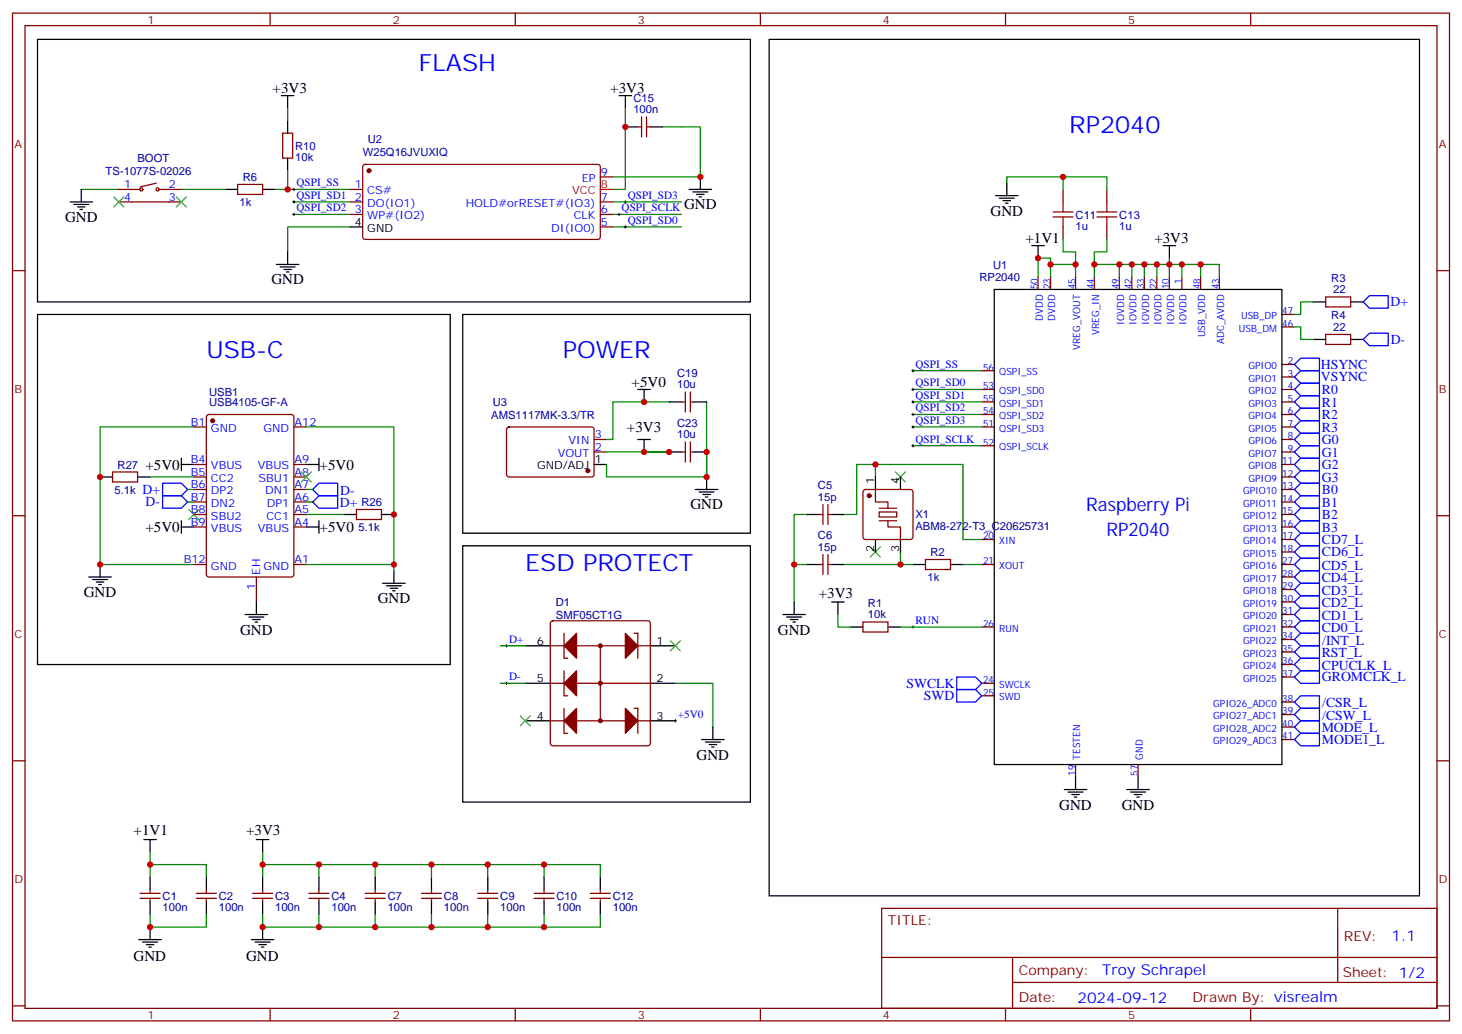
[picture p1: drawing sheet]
<svg xmlns="http://www.w3.org/2000/svg" width="412mm" height="292mm" viewBox="0 0 412 292" stroke-linecap="round" stroke-linejoin="round" font-family="sans-serif">
<g fill="none" stroke="#870000" stroke-width=".35">
<path d="M3.5 3.7h405.4v284.3h-405.4zM7.1 7.2h398.2v277.3h-398.2zM76.2 3.7v3.5M145.3 3.7v3.5M214.5 3.7v3.5M283.6 3.7v3.5M352.8 3.7v3.5M79.7 37.6h2.8v7h-2.8zM67 52h7.1v2.9h-7.1zM299.9 53.4v3.6M312.2 53.4v3.6M3.5 76.4h3.6"/>
<path d="M292.8 78.1v3.6M296.3 78.1v3.6M299.9 64v3.6M303.4 78.1v3.6M308.7 78.1v3.6M312.2 64v3.6M315.7 78.1v3.6M319.3 78.1v3.6M322.8 78.1v3.6M326.3 78.1v3.6M329.8 78.1v3.6M333.4 78.1v3.6"/>
<path d="M338.7 78.1v3.6M344 78.1v3.6M405.3 76.4h3.6M361.6 88.7h3.5M361.6 92.3h3.5M373.9 83.8h7.1v2.8h-7.1zM373.9 94.4h7.1v2.8h-7.1zM276.9 116.9h3.6M276.9 104.6h3.6M276.9 113.4h3.6M276.9 109.9h3.6M361.6 116.9h3.5"/>
<path d="M361.6 113.4h3.5M361.6 109.9h3.5M361.6 106.4h3.5M361.6 102.8h3.5M276.9 120.5h3.6M276.9 125.8h3.6M361.6 127.5h3.5M361.6 124h3.5M361.6 120.5h3.5M361.6 138.1h3.5M361.6 134.6h3.5M361.6 131.1h3.5"/>
<path d="M3.5 145.5h3.6M231.1 159.3h1M231.1 145.2h1M232.1 142.3v5.7M232.1 156.5v5.6M233.5 159.3h1.1M233.5 145.2h1.1M233.5 142.3v5.7M233.5 156.5v5.6M261.1 157.9h7v2.8h-7zM276.9 159.3h3.6M276.9 152.2h3.6"/>
<path d="M361.6 159.3h3.5M361.6 152.2h3.5M361.6 155.8h3.5M361.6 148.7h3.5M361.6 145.2h3.5M361.6 141.6h3.5M405.3 145.5h3.6M243.4 175.5h7.1v2.8h-7.1zM276.9 176.9h3.6M361.6 176.9h3.5M361.6 173.4h3.5M361.6 169.9h3.5"/>
<path d="M361.6 166.3h3.5M361.6 162.8h3.5M276.9 196.3h3.6M276.9 192.8h3.6M361.6 198.1h3.5M361.6 191h3.5M361.6 187.5h3.5M361.6 184h3.5M361.6 180.4h3.5M3.5 214.7h3.6M303.4 215.7v3.6M321 215.7v3.6"/>
<path d="M361.6 208.7h3.5M361.6 205.1h3.5M361.6 201.6h3.5M405.3 214.7h3.6M39.5 253.5h5.7M39.5 252.1h5.7M42.3 251v1.1M42.3 253.5v1M55.4 253.5h5.6M55.4 252.1h5.6M58.2 251v1.1M58.2 253.5v1"/>
<path d="M71.3 253.5h5.6M71.3 252.1h5.6M74.1 251v1.1M74.1 253.5v1M87.1 253.5h5.7M87.1 252.1h5.7M90 251v1.1M90 253.5v1M103 253.5h5.7M103 252.1h5.7M105.8 251v1.1M105.8 253.5v1"/>
<path d="M118.9 253.5h5.6M118.9 252.1h5.6M121.7 251v1.1M121.7 253.5v1M134.8 253.5h5.6M134.8 252.1h5.6M137.6 251v1.1M137.6 253.5v1M150.6 253.5h5.7M150.6 252.1h5.7M153.5 251v1.1M153.5 253.5v1"/>
<path d="M166.5 253.5h5.7M166.5 252.1h5.7M169.3 251v1.1M169.3 253.5v1M248.7 256.3h156.6v28.2h-156.6zM377.3 256.3v20.9M248.7 270.1h156.5M285.6 277.2h119.6M285.6 270.1v14.2M3.5 283.8h3.6M76.2 284.5v3.5M145.3 284.5v3.5"/>
<path d="M214.5 284.5v3.5M283.6 284.5v3.5M352.8 284.5v3.5M405.3 283.8h3.6"/>
</g>
<g fill="none" stroke="#000" stroke-width=".35">
<path d="M79.4 27h3.5M81.1 27v3.5M81.1 34v3.6M174.6 27h3.6M176.4 27v3.5M63.5 53.4h3.5M74.1 53.4h3.5M81.1 44.6v3.6M291 69.3h3.6M292.8 69.3v3.5M328.1 69.3h3.5M329.8 69.3v3.5"/>
<path d="M280.5 81.7h81.1v134h-81.1zM370.4 85.2h3.5M370.4 95.8h3.5M381 85.2h3.5M381 95.8h3.5M179.9 124h3.5M181.7 124v3.5M227.5 159.3h3.6M227.5 145.2h3.6M234.6 159.3h3.5M234.6 145.2h3.5M257.5 159.3h3.6"/>
<path d="M268.1 159.3h3.5M234.6 169.9h3.5M236.4 169.9v3.5M239.9 176.9h3.5M250.5 176.9h3.5M40.6 236.9h3.5M42.3 236.9v3.5M72.3 236.9h3.5M74.1 236.9v3.5M42.3 247.5v3.5M42.3 254.5v3.6M58.2 247.5v3.5"/>
<path d="M58.2 254.5v3.6M74.1 247.5v3.5M74.1 254.5v3.6M90 247.5v3.5M90 254.5v3.6M105.8 247.5v3.5M105.8 254.5v3.6M121.7 247.5v3.5M121.7 254.5v3.6M137.6 247.5v3.5M137.6 254.5v3.6M153.5 247.5v3.5"/>
<path d="M153.5 254.5v3.6M169.3 247.5v3.5M169.3 254.5v3.6"/>
</g>
<g fill="none" stroke="#008700" stroke-width=".35">
<path d="M81.1 30.5v3.5M176.4 35.8v17.6h-3.5M77.6 53.4h21.2M81.1 48.2v5.2M82.9 57h15.9M172.9 57h19.4M284 51.7v-1.8h28.2v3.5M82.9 60.5h15.9M98.8 64h-17.7v7.1M172.9 60.5h19.4M172.9 64h19.4M292.8 78.1v-5.3h3.5v5.3"/>
<path d="M296.3 74.6h7.1v3.5M299.9 67.6v3.5h3.5v3.5M312.2 67.6v3.5h-3.5v3.5M315.7 74.6h-7v3.5M319.3 74.6h-3.6v3.5M322.8 74.6h-3.5v3.5M326.3 78.1v-3.5h7.1v3.5M326.3 74.6h-3.5v3.5M329.8 72.8v5.3M333.4 74.6h5.3v3.5M338.7 74.6h5.3v3.5M365.1 92.3h1.8v3.5h3.5"/>
<path d="M370.4 85.2h-3.5v3.5h-1.8M257.5 104.6h19.4M257.5 109.9h19.4M257.5 113.4h19.4M257.5 116.9h19.4M257.5 120.5h19.4M257.5 125.8h19.4M224 159.3h3.5M227.5 145.2h-3.5v24.7M238.1 145.2h3.6v-14.1h29.9v21.1h5.3M238.1 159.3h19.4M271.6 159.3h5.3"/>
<path d="M236.4 173.4v3.5h3.5M42.3 258.1v3.5h15.9v-3.5M42.3 243.9h15.9v3.6M42.3 240.4v7.1M74.1 258.1v3.5h95.2v-3.5M74.1 243.9h95.2v3.6M74.1 240.4v7.1M90 243.9v3.6M90 258.1v3.5M105.8 243.9v3.6M105.8 258.1v3.5M121.7 243.9v3.6"/>
<path d="M121.7 258.1v3.5M137.6 243.9v3.6M137.6 258.1v3.5M153.5 243.9v3.6M153.5 258.1v3.5"/>
</g>
<g fill="none" stroke="#000" stroke-width=".28">
<path d="M82.5 53.4h.8M82.5 57h.8M82.9 53.1v.7M82.9 56.6v.7M176 57h.7M176.4 56.6v.7M82.5 60.5h.8M82.9 60.1v.8M174.3 60.5h.7M174.6 60.1v.8M176 64h.7M176.4 63.7v.7"/>
<path d="M257.2 104.6h.7M257.2 109.9h.7M257.2 113.4h.7M257.2 116.9h.7M257.5 104.2v.8M257.5 109.5v.7M257.5 113.1v.7M257.5 116.6v.7M257.2 120.5h.7M257.2 125.8h.7M257.5 120.1v.7M257.5 125.4v.7"/>
<path d="M257.2 176.9h.7M257.5 176.6v.7"/>
</g>
<path d="M297 59.8h5.7M299.9 57v2.8M309.4 59.8h5.6M312.2 57v2.8M297 61.2h5.7M299.9 61.2v2.8M309.4 61.2h5.6M312.2 61.2v2.8" fill="none" stroke="#a10000" stroke-width=".35"/>
<path d="M252.6 133.2l2.8 2.8M255.4 133.2l-2.8 2.8M245.5 154.3l2.9 2.9M248.4 154.3l-2.9 2.9" fill="none" stroke="#3c3" stroke-width=".35"/>
<path d="M155.5 175.4l.4-.2h26.8l.5 .2 .2 .5v33.8l-.2 .5-.5 .2h-26.8l-.5-.2-.2-.5v-33.8z" fill="#fff" stroke="#870000" stroke-width=".35"/>
<g fill="none" stroke="#000" stroke-width=".35">
<path d="M10.6 11.1h201.1v74.1h-201.1zM217 11.1h183.4v241.7h-183.4zM176.4 35.8h3.5M183.4 35.8h3.6M19.8 57h6.3M20.8 57.7h4.2M21.9 58.4h2.1M22.6 59.1h.7M22.9 53.4v3.6M194.4 53.4h6.3M195.4 54.2h4.3M196.5 54.9h2.1"/>
<path d="M197.2 55.6h.7M197.6 49.9v3.5M280.8 55.2h6.4M281.9 55.9h4.2M282.9 56.6h2.1M283.6 57.3h.7M284 51.7v3.5M78 74.6h6.3M79 75.3h4.3M80.1 76h2.1M80.8 76.7h.7M81.1 71.1v3.5"/>
<path d="M98.8 64h3.5M10.6 88.7h116.4v98.8h-116.4zM130.5 88.7h81.2v61.8h-81.2zM179.9 109.9h3.5M181.7 109.9v3.5M188.7 113.4h3.6M195.8 113.4h3.5M28.2 134.6h3.5M38.8 134.6h3.5M51.2 131.1h3.5M51.2 129.3v3.5M86.4 131.1h3.6"/>
<path d="M90 129.3v3.5M167.6 131.1h3.5M188.7 127.5h3.6M195.8 127.5h3.5M196.1 138.1h6.4M197.2 138.8h4.2M198.3 139.5h2.1M199.3 134.6v3.5M246.9 134.6v3.5M254 134.6v3.5M28.2 159.3v3.5M51.2 146.9v3.6"/>
<path d="M51.2 148.7h3.5M86.4 148.7h3.6M90 146.9v3.6M97 145.2h3.5M107.6 145.2h3.5M130.5 154h81.2v72.3h-81.2zM199 140.2h.7M246.9 152.2v3.6M254 152.2v3.6M25 162.8h6.4M26.1 163.5h4.2M27.2 164.2h2.1"/>
<path d="M27.9 164.9h.7M69.1 173.4h6.4M70.2 174.1h4.2M71.3 174.8h2.1M72 175.5h.7M72.3 169.9v3.5M107.9 164.6h6.4M109 165.3h4.2M110.1 166h2.1M110.8 166.7h.7M111.1 161v3.6M220.8 173.4h6.4"/>
<path d="M221.9 174.1h4.2M223 174.8h2.1M223.7 175.5h.7M224 169.9v3.5M148.2 182.2h7M148.2 192.8h7M183.4 182.2h7.1M183.4 192.8h7.1M148.2 203.4h7M183.4 203.4h7.1M197.9 208.7h6.4M199 209.4h4.2"/>
<path d="M200 210.1h2.1M200.7 210.8h.7M201.1 205.1v3.6M303.4 219.3v3.5M321 219.3v3.5M300.2 222.8h6.4M301.3 223.5h4.2M302.3 224.2h2.1M303 224.9h.7M317.9 222.8h6.3M318.9 223.5h4.2M320 224.2h2.1"/>
<path d="M320.7 224.9h.7M39.2 265.1h6.3M40.2 265.8h4.2M41.3 266.5h2.1M42 267.2h.7M42.3 261.6v3.5M70.9 265.1h6.4M72 265.8h4.2M73 266.5h2.1M73.7 267.2h.7M74.1 261.6v3.5"/>
</g>
<g fill="none" stroke="#870000" stroke-width=".35">
<path d="M179.9 35.8h1.1M181 33v5.6M182.4 33v5.6M182.4 35.8h1M33.5 57h17.7M33.5 53.4h6M44.1 51.7l-4.6 1M45.2 53.4h6M98.8 57h3.5M98.8 53.4h3.5M102.5 46.6l.5-.2h65.9l.4 .7v20l-.7 .5-65.9-.1-.4-.6v-19.8zM169.3 57h3.6"/>
<path d="M169.3 49.9h3.6M98.8 60.5h3.5M169.3 60.5h3.6M169.3 64h3.6M58.4 117.2l.5-.3h23.3l.6 .5 .1 44.7-.5 .7h-23.5l-.6-.5-.1-44.6zM192.3 113.4h1M193.3 110.6v5.6M194.7 110.6v5.6M194.7 113.4h1.1M31.7 133.2h7.1v2.8h-7.1zM54.7 120.5h3.5M54.7 131.1h3.5"/>
<path d="M54.7 134.6h3.5M54.7 138.1h3.5M82.9 120.5h3.5M82.9 131.1h3.5M82.9 134.6h3.5M82.9 138.1h3.5M143.1 120.7l.5-.2h23.5l.5 .7-.1 13-.6 .4-23.6-.1-.4-.6v-12.7zM167.6 127.5h3.5M167.6 124h3.5M192.3 127.5h1M193.3 124.7v5.7M194.7 127.5h1.1"/>
<path d="M194.7 124.7v5.7M243.7 138.3l.4-.2h12.7l.5 .2 .2 .5v12.7l-.2 .5-.5 .2h-12.7l-.5-.2-.2-.5v-12.7zM246.9 138.1v3.5h3.6v1.8M54.7 141.6h3.5M54.7 145.2h3.5M54.7 148.7h3.5M54.7 159.3h3.5M82.9 141.6h3.5M82.9 145.2h3.5M82.9 148.7h3.5M82.9 159.3h3.5M100.5 143.8h7.1v2.8h-7.1z"/>
<path d="M248 144.5h4.9v1.4h-4.9zM250.5 146.9v1.8h3.5v3.5M72.3 162.8v7.1M159.1 178.7v7h1.1M178.9 178.7h1v7M155.2 182.2h28.2M155.2 192.8h28.2M159.1 189.3v7h1.1M159.1 199.8v7.1h1.1M169.3 182.2v21.2M178.9 199.8h1v7.1M155.2 203.4h28.2"/>
<circle cx="39.9" cy="53.4" r=".44"/>
<circle cx="44.4" cy="53.4" r=".44"/>
<circle cx="169.3" cy="192.8" r=".35"/>
<circle cx="169.3" cy="182.2" r=".35"/>
<circle cx="169.3" cy="203.4" r=".35"/>
</g>
<g fill="#870000" stroke="#870000" stroke-width=".35">
<path d="M176.4 178.7l3.5 3.5-3.5 3.5z"/>
<path d="M159.1 182.2l3.5-3.5v7z"/>
<path d="M159.1 203.4l3.5-3.6v7.1z"/>
<path d="M176.4 199.8l3.5 3.6-3.5 3.5z"/>
<path d="M159.1 192.8l3.5-3.5v7z"/>
<circle cx="169.3" cy="182.2" r=".53"/>
<circle cx="169.3" cy="192.8" r=".53"/>
<circle cx="169.3" cy="203.4" r=".53"/>
<circle cx="165.8" cy="132.8" r=".53"/>
<circle cx="60" cy="118.7" r=".53"/>
<circle cx="245.2" cy="139.9" r=".53"/>
<circle cx="104.1" cy="48.2" r=".53"/>
</g>
<path d="M142.5 182.2h.7M142.5 192.8h.7M142.9 181.9v.7M142.9 192.4v.7M190.1 203.4h.8M190.5 203v.7" fill="none" stroke="#000" stroke-width=".28"/>
<g fill="none" stroke="#008700" stroke-width=".35">
<path d="M176.4 30.5v5.3M187 35.8h10.6v14.1h-24.7M22.9 53.4h10.6M51.2 53.4h12.3M299.9 49.9v3.5M188.7 113.4h-15.8v10.6h-1.8M199.3 113.4v21.2h-28.2v-3.5M42.3 134.6h12.4M52.9 138.1h1.8M54.7 120.5h-26.5v38.8h26.5M86.4 120.5h24.7v40.5M86.4 138.1h1.8"/>
<path d="M171.1 127.5h17.6M199.3 127.5v7.1M246.9 131.1v3.5M52.9 141.6h1.8M86.4 145.2h10.6M86.4 159.3h24.7M86.4 141.6h1.8M254 155.8v3.5M254 176.9h22.9M141.1 182.2h7.1M141.1 192.8h7.1M190.5 192.8h10.6v12.3"/>
</g>
<path d="M32.1 55.6l2.8 2.8M34.9 55.6l-2.8 2.8M49.7 55.6l2.9 2.8M52.6 55.6l-2.9 2.8M85 133.2l2.8 2.8M87.8 133.2l-2.8 2.8M53.3 143.8l2.8 2.8M56.1 143.8l-2.8 2.8M189.1 180.8l2.8 2.8M191.9 180.8l-2.8 2.8M146.8 202l2.8 2.8M149.6 202l-2.8 2.8" fill="none" stroke="#3c3" stroke-width=".35"/>
<g fill="none" stroke="#00f" stroke-width=".35">
<path d="M384.5 85.2l1.8-1.8h5.3v3.6h-5.3zM384.5 95.8l1.8-1.8h5.3v3.5h-5.3zM365.1 102.8l1.8-1.7h5.3v3.5h-5.3zM365.1 109.9l1.8-1.8h5.3v3.6h-5.3zM365.1 113.4l1.8-1.7h5.3v3.5h-5.3zM365.1 116.9l1.8-1.7h5.3v3.5h-5.3zM366.9 104.6h5.3v3.5h-5.3l-1.8-1.7zM45.9 136.3h5.3l1.7 1.8-1.7 1.8h-5.3zM45.9 139.9h5.3l1.7 1.7-1.7 1.8h-5.3zM90 136.3h5.2v3.6h-5.2l-1.8-1.8zM365.1 120.5l1.8-1.8h5.3v3.5h-5.3zM365.1 124l1.8-1.8h5.3v3.6h-5.3z"/>
<path d="M365.1 127.5l1.8-1.7h5.3v3.5h-5.3zM365.1 131.1l1.8-1.8h5.3v3.5h-5.3zM365.1 134.6l1.8-1.8h5.3v3.5h-5.3zM365.1 138.1l1.8-1.8h5.3v3.6h-5.3zM88.2 141.6l1.8-1.7h5.2v3.5h-5.2zM365.1 141.6l1.8-1.7h5.3v3.5h-5.3zM365.1 145.2l1.8-1.8h5.3v3.5h-5.3zM365.1 148.7l1.8-1.8h5.3v3.6h-5.3zM365.1 159.3l1.8-1.8h5.3v3.5h-5.3zM366.9 150.5h5.3v3.5h-5.3l-1.8-1.8zM366.9 154h5.3v3.5h-5.3l-1.8-1.7zM366.9 161h5.3v3.6h-5.3l-1.8-1.8z"/>
<path d="M366.9 164.6h5.3v3.5h-5.3l-1.8-1.8zM366.9 168.1h5.3v3.5h-5.3l-1.8-1.7zM366.9 175.2h5.3v3.5h-5.3l-1.8-1.8zM366.9 171.6h5.3v3.6h-5.3l-1.8-1.8zM269.9 191h5.3l1.7 1.8-1.7 1.8h-5.3zM269.9 194.6h5.3l1.7 1.7-1.7 1.8h-5.3zM365.1 180.4l1.8-1.7h5.3v3.5h-5.3zM365.1 198.1l1.8-1.8h5.3v3.5h-5.3zM365.1 191l1.8-1.7h5.3v3.5h-5.3zM366.9 182.2h5.3v3.5h-5.3l-1.8-1.7zM366.9 185.7h5.3v3.6h-5.3l-1.8-1.8zM365.1 201.6l1.8-1.8h5.3v3.6h-5.3z"/>
<path d="M365.1 205.1l1.8-1.7h5.3v3.5h-5.3zM365.1 208.7l1.8-1.8h5.3v3.5h-5.3z"/>
</g>
<path d="M248 143.4h4.9M248 146.9h4.9" fill="none" stroke="#871200" stroke-width=".35"/>
<path d="M169.3 53.4h3.6" fill="none" stroke="#f00" stroke-width=".35"/>
<g fill="#c00">
<circle cx="224" cy="159.3" r=".88"/>
<circle cx="81.1" cy="53.4" r=".88"/>
<circle cx="329.8" cy="74.6" r=".88"/>
<circle cx="326.3" cy="74.6" r=".88"/>
<circle cx="322.8" cy="74.6" r=".88"/>
<circle cx="319.3" cy="74.6" r=".88"/>
<circle cx="333.4" cy="74.6" r=".88"/>
<circle cx="338.7" cy="74.6" r=".88"/>
<circle cx="315.7" cy="74.6" r=".88"/>
<circle cx="296.3" cy="74.6" r=".88"/>
<circle cx="303.4" cy="74.6" r=".88"/>
<circle cx="308.7" cy="74.6" r=".88"/>
<circle cx="42.3" cy="261.6" r=".88"/>
<circle cx="42.3" cy="243.9" r=".88"/>
<circle cx="90" cy="261.6" r=".88"/>
<circle cx="105.8" cy="261.6" r=".88"/>
<circle cx="121.7" cy="261.6" r=".88"/>
<circle cx="137.6" cy="261.6" r=".88"/>
<circle cx="153.5" cy="261.6" r=".88"/>
<circle cx="74.1" cy="261.6" r=".88"/>
<circle cx="90" cy="243.9" r=".88"/>
<circle cx="105.8" cy="243.9" r=".88"/>
<circle cx="121.7" cy="243.9" r=".88"/>
<circle cx="137.6" cy="243.9" r=".88"/>
<circle cx="153.5" cy="243.9" r=".88"/>
<circle cx="74.1" cy="243.9" r=".88"/>
<circle cx="246.9" cy="131.1" r=".88"/>
<circle cx="254" cy="159.3" r=".88"/>
<circle cx="181.7" cy="127.5" r=".88"/>
<circle cx="292.8" cy="72.8" r=".88"/>
<circle cx="111.1" cy="159.3" r=".88"/>
<circle cx="111.1" cy="145.2" r=".88"/>
<circle cx="28.2" cy="134.6" r=".88"/>
<circle cx="28.2" cy="159.3" r=".88"/>
<circle cx="197.6" cy="49.9" r=".88"/>
<circle cx="176.4" cy="35.8" r=".88"/>
<circle cx="188.7" cy="127.5" r=".88"/>
<circle cx="199.3" cy="127.5" r=".88"/>
<circle cx="199.3" cy="134.6" r=".88"/>
<circle cx="299.9" cy="49.9" r=".88"/>
<circle cx="181.7" cy="113.4" r=".88"/>
</g>
<g font-size="6.7" fill="#00f">
<text x="118.2" y="19.9">FLASH</text>
<text x="301.6" y="37.6">RP2040</text>
<text x="58.2" y="101.1">USB-C</text>
<text x="158.7" y="101.1">POWER</text>
<text x="148.2" y="161">ESD PROTECT</text>
</g>
<g font-size="5.3" fill="#00f">
<text x="306.4" y="144.3">Raspberry Pi</text>
<text x="312.2" y="151.3">RP2040</text>
</g>
<g font-size="4.2">
<text x="76.9" y="26.3">+3V3</text>
<text x="172.2" y="26.3">+3V3</text>
<text x="193" y="59.1">GND</text>
<text x="18.3" y="62.6">GND</text>
<text x="279.4" y="60.9">GND</text>
<text x="289.3" y="68.6">+1V1</text>
<text x="325.6" y="68.6">+3V3</text>
<text x="76.6" y="80.3">GND</text>
<text x="178.2" y="109.2">+5V0</text>
<text x="176.8" y="121.9">+3V3</text>
<text x="41" y="132.5">+5V0</text>
<text x="90.1" y="132.5">+5V0</text>
<text x="194.7" y="143.8">GND</text>
<text x="41" y="150.1">+5V0</text>
<text x="90.1" y="150.1">+5V0</text>
<text x="23.6" y="168.5">GND</text>
<text x="106.5" y="170.2">GND</text>
<text x="231" y="168.8">+3V3</text>
<text x="67.7" y="179">GND</text>
<text x="219.4" y="179">GND</text>
<text x="196.5" y="214.3">GND</text>
<text x="298.8" y="228.4">GND</text>
<text x="316.4" y="228.4">GND</text>
<text x="37.7" y="235.7">+1V1</text>
<text x="69.4" y="235.7">+3V3</text>
<text x="37.7" y="271.3">GND</text>
<text x="69.4" y="271.3">GND</text>
</g>
<g font-size="4.2" fill="#00f">
<text x="392.5" y="265.6">1.1</text>
<text x="310.9" y="275.1">Troy Schrapel</text>
<text x="304" y="282.9">2024-09-12</text>
</g>
<g font-size="3.9" fill="#00f">
<text x="392.3" y="86.4">D+</text>
<text x="392.3" y="97">D-</text>
<text x="372.6" y="104.1">HSYNC</text>
<text x="372.6" y="107.6">VSYNC</text>
<text x="372.9" y="111.1">R0</text>
<text x="372.9" y="114.8">R1</text>
<text x="372.9" y="118.3">R2</text>
<text x="372.9" y="121.8">R3</text>
<text x="372.9" y="125.4">G0</text>
<text x="372.9" y="128.9">G1</text>
<text x="372.9" y="132.4">G2</text>
<text x="372.9" y="135.9">G3</text>
<text x="40.2" y="139.4">D+</text>
<text x="41.1" y="142.8">D-</text>
<text x="95.9" y="143">D+</text>
<text x="96" y="139.6">D-</text>
<text x="372.9" y="139.5">B0</text>
<text x="372.9" y="143">B1</text>
<text x="372.9" y="146.5">B2</text>
<text x="372.9" y="150.1">B3</text>
<text x="372.9" y="153.5">CD7_L</text>
<text x="372.8" y="160.7">CD5_L</text>
<text x="372.9" y="157">CD6_L</text>
<text x="372.8" y="164.3">CD4_L</text>
<text x="372.8" y="167.8">CD3_L</text>
<text x="372.8" y="171.3">CD2_L</text>
<text x="372.8" y="178.4">CD0_L</text>
<text x="372.8" y="174.9">CD1_L</text>
<text x="372.8" y="185.4">RST_L</text>
<text x="373" y="181.9">/INT_L</text>
<text x="372.9" y="189.1">CPUCLK_L</text>
<text x="255.7" y="194">SWCLK</text>
<text x="260.6" y="197.5">SWD</text>
<text x="372.9" y="192.3">GROMCLK_L</text>
<text x="373" y="199.5">/CSR_L</text>
<text x="373" y="203">/CSW_L</text>
<text x="372.8" y="206.5">MODE_L</text>
<text x="372.9" y="209.9">MODE1_L</text>
</g>
<g font-size="3.9" fill="#800">
<text x="250.5" y="260.9">TITLE:</text>
<text x="379.1" y="265.6">REV:</text>
<text x="287.4" y="275.1">Company:</text>
<text x="378.7" y="275.7">Sheet: 1/2</text>
<text x="287.4" y="282.8">Date:</text>
<text x="336.4" y="282.8">Drawn By: visrealm</text>
</g>
<g font-size="3.2" fill="#800">
<text x="41.6" y="6.7">1</text>
<text x="110.8" y="6.7">2</text>
<text x="179.9" y="6.7">3</text>
<text x="249.1" y="6.7">4</text>
<text x="318.2" y="6.7">5</text>
<text x="4.1" y="41.8">A</text>
<text x="405.9" y="41.8">A</text>
<text x="4.1" y="110.9">B</text>
<text x="405.9" y="110.9">B</text>
<text x="4.1" y="180.1">C</text>
<text x="405.9" y="180.1">C</text>
<text x="4.1" y="249.2">D</text>
<text x="405.9" y="249.2">D</text>
<text x="41.6" y="287.5">1</text>
<text x="110.8" y="287.5">2</text>
<text x="179.9" y="287.5">3</text>
<text x="249.1" y="287.5">4</text>
<text x="318.2" y="287.5">5</text>
</g>
<g font-size="3.2" fill="#000080">
<text x="178.7" y="28.8">C15</text>
<text x="178.7" y="31.9">100n</text>
<text x="103.7" y="40.5">U2</text>
<text x="38.8" y="45.6">BOOT</text>
<text x="83.3" y="45.4">10k</text>
<text x="83.3" y="42.2">R10</text>
<text x="102.3" y="44">W25Q16JVUXIQ</text>
<text x="29.8" y="49.3">TS-1077S-02026</text>
<text x="68.5" y="51.1">R6</text>
<text x="67.6" y="58.1">1k</text>
<text x="303.4" y="64.9">1u</text>
<text x="303.4" y="61.7">C11</text>
<text x="315.7" y="64.9">1u</text>
<text x="315.7" y="61.7">C13</text>
<text x="280.1" y="75.8">U1</text>
<text x="276.3" y="79.3">RP2040</text>
<text x="375.5" y="79.5">R3</text>
<text x="376" y="82.7">22</text>
<text x="375.5" y="90.1">R4</text>
<text x="376" y="93.3">22</text>
<text x="191" y="106.4">C19</text>
<text x="59" y="111.6">USB1</text>
<text x="191" y="109.5">10u</text>
<text x="59" y="114.6">USB4105-GF-A</text>
<text x="138.6" y="118.1">AMS1117MK-3.3/TR</text>
<text x="139" y="114.6">U3</text>
<text x="191" y="123.6">10u</text>
<text x="191" y="120.5">C23</text>
<text x="33.2" y="132.2">R27</text>
<text x="32.3" y="139.2">5.1k</text>
<text x="102" y="142.8">R26</text>
<text x="230.7" y="141.3">15p</text>
<text x="230.7" y="138.1">C5</text>
<text x="101.1" y="149.8">5.1k</text>
<text x="258.2" y="149.4">ABM8-272-T3_C20625731</text>
<text x="258.2" y="146.2">X1</text>
<text x="230.7" y="155.4">15p</text>
<text x="230.7" y="152.2">C6</text>
<text x="262.5" y="156.9">R2</text>
<text x="261.6" y="163.9">1k</text>
<text x="156.8" y="171">D1</text>
<text x="244.8" y="171.2">R1</text>
<text x="156.8" y="174.5">SMF05CT1G</text>
<text x="244.8" y="174.4">10k</text>
<text x="45.9" y="257">100n</text>
<text x="45.9" y="253.8">C1</text>
<text x="61.7" y="257">100n</text>
<text x="61.7" y="253.8">C2</text>
<text x="77.6" y="257">100n</text>
<text x="77.6" y="253.8">C3</text>
<text x="93.5" y="257">100n</text>
<text x="93.5" y="253.8">C4</text>
<text x="109.4" y="257">100n</text>
<text x="109.4" y="253.8">C7</text>
<text x="125.2" y="257">100n</text>
<text x="125.2" y="253.8">C8</text>
<text x="141.1" y="257">100n</text>
<text x="141.1" y="253.8">C9</text>
<text x="157" y="257">100n</text>
<text x="157" y="253.8">C10</text>
<text x="172.9" y="257">100n</text>
<text x="172.9" y="253.8">C12</text>
</g>
<g font-size="3.2" fill="#00f">
<text x="35" y="53.1">1</text>
<text x="47.6" y="53.1">2</text>
<text x="83.6" y="52.6">QSPI_SS</text>
<text x="100.1" y="53.1">1</text>
<text x="164.1" y="51.3">EP</text>
<text x="169.5" y="49.6">9</text>
<text x="35" y="56.6">4</text>
<text x="47.6" y="56.6">3</text>
<text x="83.6" y="56.1">QSPI_SD1</text>
<text x="83.6" y="59.6">QSPI_SD2</text>
<text x="100.1" y="56.6">2</text>
<text x="103.6" y="54.9">CS#</text>
<text x="103.6" y="58.4">DO(IO1)</text>
<text x="131.4" y="58.4">HOLD#orRESET#(IO3)</text>
<text x="169.5" y="56.6">7</text>
<text x="175.3" y="59.6">QSPI_SCLK</text>
<text x="177.1" y="56.1">QSPI_SD3</text>
<text x="100.1" y="60.1">3</text>
<text x="103.6" y="61.9">WP#(IO2)</text>
<text x="155.5" y="65.4">DI(IO0)</text>
<text x="161.9" y="61.9">CLK</text>
<text x="169.5" y="63.7">5</text>
<text x="169.5" y="60.1">6</text>
<text x="177.1" y="63.1">QSPI_SD0</text>
<text x="258.2" y="103.7">QSPI_SS</text>
<text x="258.2" y="109">QSPI_SD0</text>
<text x="258.2" y="112.5">QSPI_SD1</text>
<text x="258.2" y="116.1">QSPI_SD2</text>
<text x="258.2" y="119.6">QSPI_SD3</text>
<text x="53.8" y="120.1">B1</text>
<text x="59.5" y="121.9">GND</text>
<text x="74.3" y="121.9">GND</text>
<text x="83.1" y="120.1">A12</text>
<text x="160.4" y="125.4">VIN</text>
<text x="167.7" y="123.6">3</text>
<text x="258.2" y="124.9">QSPI_SCLK</text>
<text x="53.8" y="130.7">B4</text>
<text x="83.1" y="130.7">A9</text>
<text x="157.3" y="128.9">VOUT</text>
<text x="167.7" y="127.2">2</text>
<text x="53.8" y="134.2">B5</text>
<text x="53.8" y="137.8">B6</text>
<text x="59.5" y="132.5">VBUS</text>
<text x="59.5" y="136">CC2</text>
<text x="72.8" y="132.5">VBUS</text>
<text x="72.9" y="136">SBU1</text>
<text x="83.1" y="137.8">A7</text>
<text x="83.1" y="134.2">A8</text>
<text x="53.8" y="141.3">B7</text>
<text x="59.5" y="139.5">DP2</text>
<text x="59.5" y="143.1">DN2</text>
<text x="74.8" y="139.5">DN1</text>
<text x="75.2" y="143.1">DP1</text>
<text x="83.1" y="141.3">A6</text>
<text x="53.8" y="144.8">B8</text>
<text x="53.8" y="148.3">B9</text>
<text x="59.5" y="146.6">SBU2</text>
<text x="75.1" y="146.6">CC1</text>
<text x="83.1" y="148.3">A4</text>
<text x="83.1" y="144.8">A5</text>
<text x="59.5" y="150.1">VBUS</text>
<text x="72.8" y="150.1">VBUS</text>
<text x="51.8" y="158.9">B12</text>
<text x="59.5" y="160.7">GND</text>
<text x="74.3" y="160.7">GND</text>
<text x="83.1" y="158.9">A1</text>
<text x="72" y="166.6" transform="rotate(-90 72 166.6)">1</text>
<text x="73.4" y="162.1" transform="rotate(-90 73.4 162.1)">EH</text>
<text x="258.2" y="176">RUN</text>
<text x="143.6" y="181.3">D+</text>
<text x="143.6" y="191.9">D-</text>
<text x="191.2" y="202.5">+5V0</text>
</g>
<g font-size="3.2" fill="#f00">
<text x="169.5" y="53.1">8</text>
<text x="161.4" y="54.9">VCC</text>
</g>
<g font-size="3.2">
<text x="100.1" y="63.7">4</text>
<text x="103.6" y="65.4">GND</text>
<text x="167.7" y="130.7">1</text>
<text x="151.5" y="132.5">GND/ADJ</text>
<text x="246.6" y="136.7" transform="rotate(-90 246.6 136.7)">1</text>
<text x="253.6" y="136.7" transform="rotate(-90 253.6 136.7)">4</text>
<text x="246.6" y="155.6" transform="rotate(-90 246.6 155.6)">2</text>
<text x="253.6" y="155.6" transform="rotate(-90 253.6 155.6)">3</text>
<text x="151.4" y="181.9">6</text>
<text x="185.2" y="181.9">1</text>
<text x="151.4" y="192.4">5</text>
<text x="185.2" y="192.4">2</text>
<text x="151.4" y="203">4</text>
<text x="185.2" y="203">3</text>
</g>
<g font-size="2.8" fill="#00f">
<text x="292.8" y="81.6" transform="rotate(-90 292.8 81.6)">50</text>
<text x="296.3" y="81.6" transform="rotate(-90 296.3 81.6)">23</text>
<text x="303.4" y="81.6" transform="rotate(-90 303.4 81.6)">45</text>
<text x="308.6" y="81.6" transform="rotate(-90 308.6 81.6)">44</text>
<text x="315.7" y="81.6" transform="rotate(-90 315.7 81.6)">49</text>
<text x="319.2" y="81.6" transform="rotate(-90 319.2 81.6)">42</text>
<text x="322.8" y="81.6" transform="rotate(-90 322.8 81.6)">33</text>
<text x="326.3" y="81.6" transform="rotate(-90 326.3 81.6)">22</text>
<text x="329.8" y="81.6" transform="rotate(-90 329.8 81.6)">10</text>
<text x="333.3" y="80" transform="rotate(-90 333.3 80)">1</text>
<text x="338.6" y="81.6" transform="rotate(-90 338.6 81.6)">48</text>
<text x="343.9" y="81.6" transform="rotate(-90 343.9 81.6)">43</text>
<text x="361.7" y="88.7">47</text>
<text x="294.1" y="90.5" transform="rotate(-90 294.1 90.5)">DVDD</text>
<text x="297.7" y="90.5" transform="rotate(-90 297.7 90.5)">DVDD</text>
<text x="310" y="94.4" transform="rotate(-90 310 94.4)">VREG_IN</text>
<text x="317.1" y="91.6" transform="rotate(-90 317.1 91.6)">IOVDD</text>
<text x="320.6" y="91.6" transform="rotate(-90 320.6 91.6)">IOVDD</text>
<text x="324.1" y="91.6" transform="rotate(-90 324.1 91.6)">IOVDD</text>
<text x="327.6" y="91.6" transform="rotate(-90 327.6 91.6)">IOVDD</text>
<text x="331.2" y="91.6" transform="rotate(-90 331.2 91.6)">IOVDD</text>
<text x="334.7" y="91.6" transform="rotate(-90 334.7 91.6)">IOVDD</text>
<text x="340" y="95.2" transform="rotate(-90 340 95.2)">USB_VDD</text>
<text x="349.5" y="93.6">USB_DM</text>
<text x="350.1" y="90">USB_DP</text>
<text x="361.7" y="92.2">46</text>
<text x="304.7" y="98.7" transform="rotate(-90 304.7 98.7)">VREG_VOUT</text>
<text x="345.3" y="97.1" transform="rotate(-90 345.3 97.1)">ADC_AVDD</text>
<text x="277.3" y="104.6">56</text>
<text x="281.9" y="105.9">QSPI_SS</text>
<text x="352.2" y="107.7">GPIO1</text>
<text x="352.2" y="104.2">GPIO0</text>
<text x="363.2" y="106.3">3</text>
<text x="363.2" y="102.8">2</text>
<text x="277.3" y="113.4">55</text>
<text x="277.3" y="109.9">53</text>
<text x="281.9" y="111.2">QSPI_SD0</text>
<text x="352.2" y="111.2">GPIO2</text>
<text x="363.2" y="113.4">5</text>
<text x="363.2" y="109.9">4</text>
<text x="277.3" y="116.9">54</text>
<text x="281.9" y="114.7">QSPI_SD1</text>
<text x="281.9" y="118.3">QSPI_SD2</text>
<text x="352.2" y="118.3">GPIO4</text>
<text x="352.2" y="114.7">GPIO3</text>
<text x="363.2" y="116.9">6</text>
<text x="277.3" y="125.7">52</text>
<text x="277.3" y="120.4">51</text>
<text x="281.9" y="121.8">QSPI_SD3</text>
<text x="352.2" y="125.3">GPIO6</text>
<text x="352.2" y="121.8">GPIO5</text>
<text x="363.2" y="124">8</text>
<text x="363.2" y="120.4">7</text>
<text x="281.9" y="127.1">QSPI_SCLK</text>
<text x="352.2" y="128.9">GPIO7</text>
<text x="361.7" y="131">11</text>
<text x="363.2" y="127.5">9</text>
<text x="352.2" y="135.9">GPIO9</text>
<text x="352.2" y="132.4">GPIO8</text>
<text x="361.7" y="134.5">12</text>
<text x="350.6" y="143">GPIO11</text>
<text x="350.6" y="139.4">GPIO10</text>
<text x="361.7" y="141.6">14</text>
<text x="361.7" y="138.1">13</text>
<text x="350.6" y="146.5">GPIO12</text>
<text x="361.7" y="148.7">16</text>
<text x="361.7" y="145.1">15</text>
<text x="277.3" y="152.2">20</text>
<text x="281.9" y="153.5">XIN</text>
<text x="350.6" y="153.5">GPIO14</text>
<text x="350.6" y="150">GPIO13</text>
<text x="361.7" y="155.7">18</text>
<text x="361.7" y="152.2">17</text>
<text x="277.3" y="159.2">21</text>
<text x="281.9" y="160.6">XOUT</text>
<text x="350.6" y="160.6">GPIO16</text>
<text x="350.6" y="157.1">GPIO15</text>
<text x="361.7" y="159.2">27</text>
<text x="350.6" y="167.7">GPIO18</text>
<text x="350.6" y="164.1">GPIO17</text>
<text x="361.7" y="166.3">29</text>
<text x="361.7" y="162.8">28</text>
<text x="350.6" y="171.2">GPIO19</text>
<text x="361.7" y="173.4">31</text>
<text x="361.7" y="169.8">30</text>
<text x="277.3" y="176.9">26</text>
<text x="281.9" y="178.2">RUN</text>
<text x="350.6" y="178.2">GPIO21</text>
<text x="350.6" y="174.7">GPIO20</text>
<text x="361.7" y="176.9">32</text>
<text x="350.6" y="185.3">GPIO23</text>
<text x="350.6" y="181.8">GPIO22</text>
<text x="361.7" y="183.9">35</text>
<text x="361.7" y="180.4">34</text>
<text x="350.6" y="188.8">GPIO24</text>
<text x="361.7" y="191">37</text>
<text x="361.7" y="187.5">36</text>
<text x="277.3" y="196.3">25</text>
<text x="277.3" y="192.8">24</text>
<text x="281.9" y="197.6">SWD</text>
<text x="281.9" y="194.1">SWCLK</text>
<text x="350.6" y="192.4">GPIO25</text>
<text x="342.3" y="202.9">GPIO27_ADC1</text>
<text x="342.3" y="199.4">GPIO26_ADC0</text>
<text x="361.7" y="201.6">39</text>
<text x="361.7" y="198">38</text>
<text x="342.3" y="210">GPIO29_ADC3</text>
<text x="342.3" y="206.5">GPIO28_ADC2</text>
<text x="361.7" y="208.6">41</text>
<text x="361.7" y="205.1">40</text>
<text x="304.7" y="214.3" transform="rotate(-90 304.7 214.3)">TESTEN</text>
<text x="322.4" y="214.3" transform="rotate(-90 322.4 214.3)">GND</text>
<text x="303.4" y="218.9" transform="rotate(-90 303.4 218.9)">19</text>
<text x="321" y="218.9" transform="rotate(-90 321 218.9)">57</text>
</g>
</svg>
